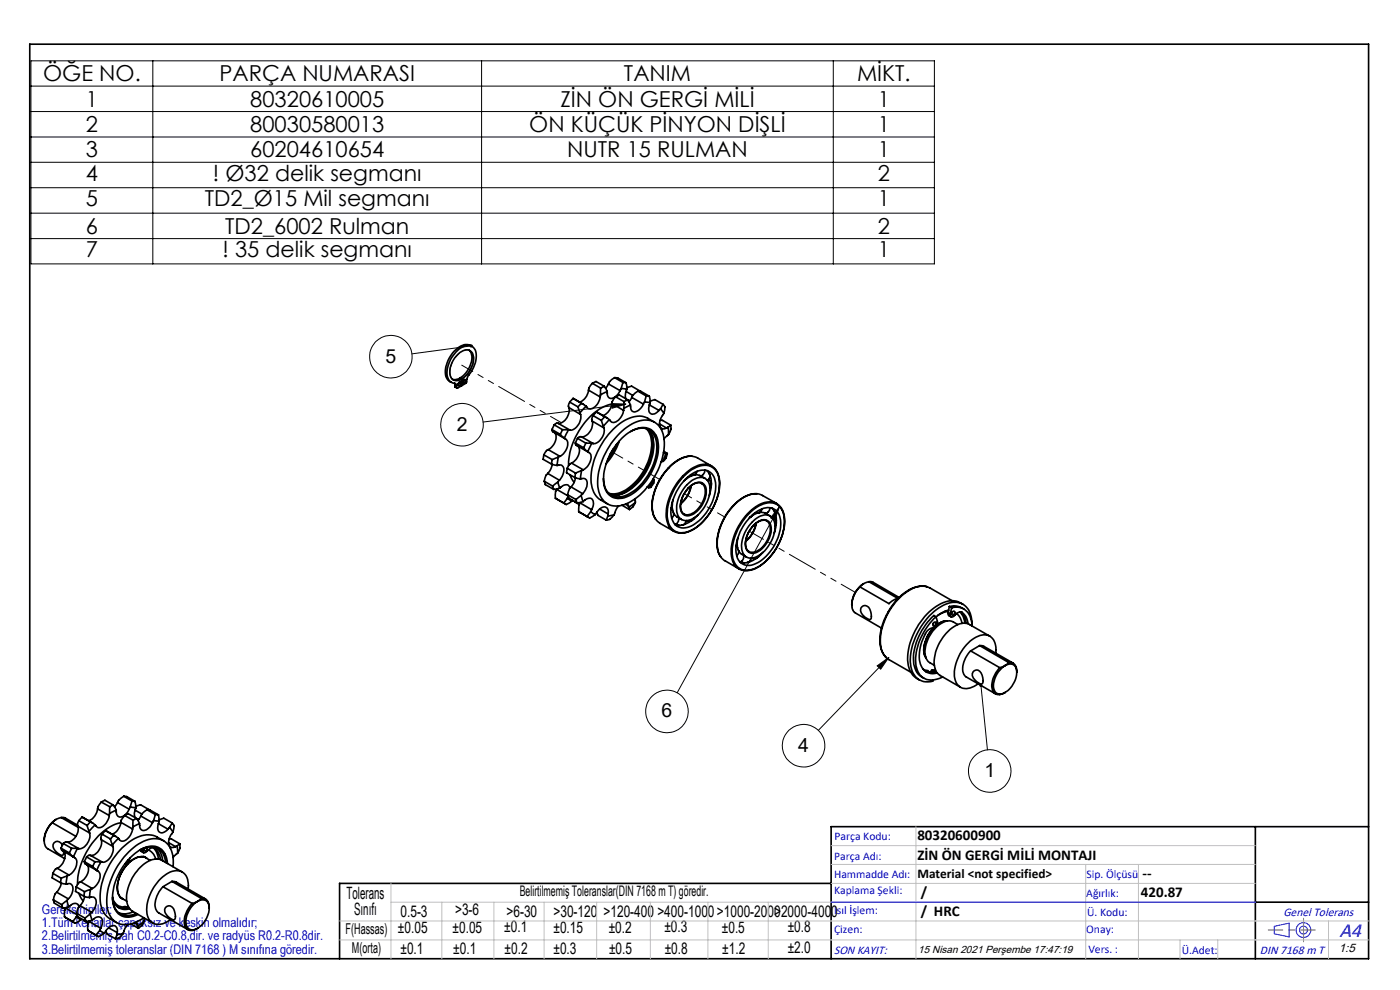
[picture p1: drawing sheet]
<svg xmlns="http://www.w3.org/2000/svg" width="297mm" height="210mm" viewBox="0 0 297 210" stroke-linecap="round" stroke-linejoin="round" font-family="sans-serif">
<g fill="none" stroke="#000" stroke-width=".21">
<path d="M6.6 12.9h191.6v43.1h-191.6zM6.6 18.3h191.6M32.4 12.9v43.1M102.2 12.9v43.1M176.8 12.9v43.1M6.6 23.7h191.6M6.6 29.1h191.6M6.6 34.4h191.6M6.6 39.8h191.6M6.6 45.2h191.6M6.6 50.6h191.6M100 73.4l-12.6 1.7"/>
<path d="M129.8 85.6l3 .1-2.9 .9zM132.8 85.7l-30.3 3.8M165.4 107.4l-21.7 39.6M165.4 107.4l-1 2.9-.9-.5zM188.6 139.4l-15 15.5M186.1 141.2l2.5-1.8-1.8 2.5zM208.1 145.4l1.4 13.7"/>
<circle cx="82.9" cy="75.7" r="4.5"/>
<circle cx="98" cy="90.1" r="4.5"/>
<circle cx="141.5" cy="150.9" r="4.5"/>
<circle cx="170.5" cy="158.2" r="4.5"/>
<circle cx="210" cy="163.5" r="4.5"/>
</g>
<g fill="none" stroke="#00f" stroke-width=".21">
<path d="M176.3 191.4h90M270.3 196.5l3.2-.7v2.9l-3.2-.6z"/>
<circle cx="276.5" cy="197.3" r="1.57"/>
<circle cx="276.5" cy="197.3" r=".83"/>
</g>
<g fill="none" stroke="#000" stroke-width=".35">
<path d="M6.3 9.4h284v194h-284zM99.6 74.3a2.9 2.9 0 0 1 .1 3.3 5.2 5.2 0 0 1-2.1 2.5M100.2 73.5a2.55 2.55 0 0 0-3.5 .6 6.1 6.1 0 0 0-2 6l.3 .5 .7 .5M96.4 81.3l.1 .3M96.5 81.6l.3 .2M96.5 81.6l.1 .4M96.6 82l.3 .3M96.6 82l.3 .2M96.8 81.8l-.1-.4a2.01 2.01 0 0 1-1.9-2.5 6.5 6.5 0 0 1 4-5.6 1.88 1.88 0 0 1 2.2 2.4 9.3 9.3 0 0 1-1.9 4.4l-.2 1.1-.9 .6M96.8 81.8l.1 .4M97.4 81.1l.2-.1a.38 .38 0 0 1 .1 .5 .38 .38 0 0 1-.5 .2zM97.4 81.1l-.2 .4"/>
<path d="M97.6 80.1l.4 .3M97.6 80.1v.2M97.9 81.7l.1 .1M97.9 80.4v1.5l-.9 .4-.1-.1M97.9 80.4l-.4-.2-.9 .3h-.6M98 80.4a5.2 5.2 0 0 0 2.3-5.2 1.47 1.47 0 0 0-2.4-.6 5 5 0 0 0-2.3 5.4 1.49 1.49 0 0 0 2.3 .4M98 80.4v1.4M98.3 80.6l.2-.1a.38 .38 0 0 1 .2 .5 .38 .38 0 0 1-.5 .2l-.1-.2zM98.4 80.6l-.3 .4M115.4 96.5l-.2 .9 1.8 1.1M115.4 96.5l1.8 1M116.3 95.4l-.3 .2-.6 .9"/>
<path d="M116.3 95.4l2.5 1.4M117 98.5l1.2 .2M117.1 91.1l.2 .5 2.6 1.5M117.1 91.1l1.8 1M117.2 97.5l-.2 1M117.2 98.5l-.4 1.1-.6 .8M117.6 90.1l-.5 1M117.6 90.1l1.7 1M117.6 91.7a2.6 2.6 0 0 1-1.3 3.7M118.2 98.7a1.01 1.01 0 0 1 1.2 .2 1.01 1.01 0 0 1 .2 1.1l-.3 1-.6 .9M118.4 97l-.2 1.7M118.4 89.8h-.3l-.5 .3"/>
<path d="M118.4 97l-1.2 .5M118.4 89.8l2.5 1.4M118.8 96.8l-.4 .2M118.9 92.1l.8 .8M119.3 91.1l1.3 .1M119.3 91.1l-.4 1M119.7 92.9a1.59 1.59 0 0 1 .4 2.5l-.6 .9-.7 .5M120.3 99.3l-.1 1 1.8 1M120.3 99.3l1.8 1.1M120.6 91.2l-.9 1.7M120.6 91.2h.3M120.7 86.5a2.8 2.8 0 0 1-2.3 3.3"/>
<path d="M120.7 86.5l2.5 1.4M120.9 85.3l-.3 .8 .1 .4M120.9 85.3l1.7 1M121.2 98.2l-.3 .2-.6 .9M121.2 98.2l2.5 1.5M121.6 84.5l-.7 .8M121.6 84.5l2.2 1.3M121.6 84.5l1.7 1M122.1 94l.2 .5 2.5 1.4M122.1 94l1.7 1M122.5 93l-.4 1M122.5 93l1.8 1"/>
<path d="M122.6 94.6a2.6 2.6 0 0 1-1.4 3.6M122.6 86.3l.4 1.3M123 87.6l.2 .3M123.2 87.9a2.93 2.93 0 0 1-2.1 3.4l-.2-.1M123.3 85.5l1 .7M123.3 85.5l-.7 .8M123.4 99.8l-.3 1.8M123.4 92.7h-.5l-.4 .3M123.4 99.8l-1.3 .6M123.4 92.7l2.4 1.4M123.7 99.7l-.3 .1M123.8 95l.9 .8"/>
<path d="M124.3 94h1.3M124.3 94l-.5 1M124.3 86.2l-1.3 1.4M124.7 95.8l.1 .1a1.2 1.2 0 0 1 .5 1.7 3.1 3.1 0 0 1-1.6 2.1M124.8 82.8a3.1 3.1 0 0 1-1.8 2.5M124.8 82.8l2.5 1.4M125.6 94l-.9 1.8M125.6 94l.2 .1M125.6 89.3a2.8 2.8 0 0 1-2.2 3.4M125.6 89.3l2.5 1.5M125.7 81.3l-.8 1-.1 .5M125.7 81.3l.7-.4 1.8 1"/>
<path d="M125.7 81.3l1.7 1M125.8 88.2l-.3 .8 .1 .3M125.8 88.2l1.8 1M126.5 87.4l-.7 .8M126.5 87.4l2.3 1.2M126.5 87.4l1.8 1M127.3 84.2a2.71 2.71 0 0 1-2.3 2.5l-.7-.5M127.4 83.7l-.1 .5M127.4 82.3v1.4M127.6 89.2l.4 1.2M128 90.4l.1 .4M128.1 90.8a2.93 2.93 0 0 1-2.1 3.3h-.2"/>
<path d="M128.2 81.9l.6 1.1M128.2 81.9l-.8 .4M128.3 88.4l1 .6M128.3 88.4l-.7 .8M128.8 83l-1.4 .7M129.1 81.4l-.6 1M129.1 81.4l2.5 1.5M129.3 89l-1.3 1.4M129.8 85.7a11.6 11.6 0 0 0-7.3 6.3 13.2 13.2 0 0 0-1.9 6.8M129.8 85.6a3.2 3.2 0 0 1-1.9 2.6M129.8 85.6l2.5 1.5M130.1 95.2l-.7 1.2"/>
<path d="M130.4 80.1l-1.1 .9-.2 .4M130.4 80.1l.7 .1 1.7 1M130.4 80.1l1.8 1M130.6 84.2l-.7 1-.1 .4M130.6 84.2l.8-.4 1.7 1M130.6 84.2l1.8 1M130.8 94.2l-.7 1.6-1.2 1.8M131.4 93.6a14.2 14.2 0 0 1-2.8 4.8M131.5 91.9a7.5 7.5 0 0 1 6.5-2.7 4.4 4.4 0 0 1 2.9 4.6 15.2 15.2 0 0 1-8.3 13.2 3.9 3.9 0 0 1-5.7-3.2 14.7 14.7 0 0 1 4.1-11.4zM131.6 82.9a2.14 2.14 0 0 1-2.3 1.5 1.13 1.13 0 0 1-.5-1.2v-.2M131.8 82.4l-.2 .5M131.8 82.4l1.2 .2"/>
<path d="M131.9 92.9a6 6 0 0 1 5.5-2.1 3.8 3.8 0 0 1 2.3 4 12.4 12.4 0 0 1-7.2 10.8 3.3 3.3 0 0 1-4.4-3.4 12.9 12.9 0 0 1 3.8-9.3zM132.2 81.1l-.4 1.3M132.2 81.1l.6 .1M132.3 87.1a2.78 2.78 0 0 1-2.3 2.5l-.7-.6M132.4 86.6l-.1 .5M132.4 85.2v1.4M132.8 83l-.2 1 .2 .6M132.8 81.2l.2 1.4M132.8 83l1.4 .9M133 82.6l-.2 .4M133 82.3l1-.4 1.7 1M133.1 84.8l.6 1.1"/>
<path d="M133.1 84.8l-.7 .4M133.2 84.9l.4 .1M133.7 85.9l-1.3 .7M133.8 91.5a3.4 3.4 0 0 1 4.8 .6 7.6 7.6 0 0 1-.2 6.9 10.3 10.3 0 0 1-6.7 6.4 3.2 3.2 0 0 1-3.6-3.2l-.1-.7M134 84.3l-.6 .9M134 84.3l2.5 1.4M135.3 83l-1 .8-.3 .5M135.3 83h.7l1.8 1.1M135.3 83l1.8 1M135.7 82.9l.1 .1M135.7 82.9v.1M136.5 85.7a2.14 2.14 0 0 1-2.2 1.6 1.34 1.34 0 0 1-.5-1.2l-.1-.2"/>
<path d="M136.7 85.3l-.2 .4M136.7 85.3l1.2 .1M137.1 90.9a5.5 5.5 0 0 1 .9 5.3 11.6 11.6 0 0 1-6.7 8.4l-.9 .2-1.2-.1M137.1 84l-.4 1.3M137.1 84l.7 .1M137.3 91a5.4 5.4 0 0 1 1.2 5.5 11.7 11.7 0 0 1-6.7 8.3l-1 .2-1.4-.2M137.8 85.9a1.4 1.4 0 0 0 .6 2l.7-.2 .7-.6M137.8 84.1l.1 1.3M137.8 85.9l2 1.2M137.9 85.2l1-.4 1.8 1M137.9 85.4l-.1 .5M138.4 92.4a12.4 12.4 0 0 1-5.9 12l-1.4 .6"/>
<path d="M138.9 89.6l-1.5-.8a5.1 5.1 0 0 0-5.3 .6 15.6 15.6 0 0 0-6.7 13 4.6 4.6 0 0 0 2.1 3.7l1.4 .8M139.9 89.9l1.5 .9M140.1 89.1l.4 .1 1.8 1M140.1 86.7l-.3 .4M140.1 86.7l.7 1M140.7 97.9l-.4 .1M140.7 85.8l-.6 .9M140.7 85.8l.4 .5-.3 1.4M140.8 96h.2M140.8 95.7l.7 .4M140.8 95.9l.2 .1M140.8 87.7l-.2 .3a2.85 2.85 0 0 0-.5 2.7l.6 .3 .7-.2"/>
<path d="M141 96l.3 .1M141.3 96.1l-.6 1.8M141.3 96.1l.3 .1-.2 .8-.7 .9M141.7 90.6l-.3 .2M141.7 90.6l.1 1.6M141.8 92.2l-.9 .9M142.3 90.2l-.6 .4M142.3 90.2v.6a1.7 1.7 0 0 1-.5 1.4M146.7 96.8a7.5 7.5 0 0 0-5.9 3.7 10.7 10.7 0 0 0-2.3 8.5l.5 1.1M147.9 100l-.3 .5-.4 .3M149.5 99.7a1.23 1.23 0 0 1-.8 1.3M149.9 99.8l.6 .8 .2 .6 .2 1.7"/>
<path d="M151 98.9l-3-1.8a4.3 4.3 0 0 0-4.8 1 12.2 12.2 0 0 0-4.8 10.2 3.4 3.4 0 0 0 1.6 2.7l3 1.7M151.9 99.8a3.4 3.4 0 0 0-4.8-.6 12.1 12.1 0 0 0-5.7 10.9 3.2 3.2 0 0 0 2.8 3M152 99.8a7.5 7.5 0 0 1-.2 6.8 10.5 10.5 0 0 1-6.7 6.5h-.8M115.5 102.1l.2 .7 1.8 1M115.5 102.1l1.7 1M116.2 100.4l-.3 .4-.4 1.3M116.2 100.4l2.5 1.5M117.2 103.1l.3 .7M117.8 105.7l2.1 1.2M117.8 105.7l1.8 1M118.1 103.8l-.2 .5-.1 1.4M118.1 103.8l2.4 1.4"/>
<path d="M118.1 103.7v.1M118.4 102.2l.3 1.3M118.4 102.2l-1.2 .9M118.7 101.9l-.3 .3M118.7 103.5l.3-.2a1.16 1.16 0 0 1 1.8-.1l.1 .3M118.7 103.5l-1.2 .3M120.4 105.7l1 .6M120.4 105.7l-.8 1M120.4 104.9l.2 .7 1.8 1.1M120.4 104.9l1.8 1.1M120.5 105.3l-.1 .4M120.9 100.7l.9 1.6"/>
<path d="M121.1 103.3l-.3 .3-.4 1.3M121.1 103.3l2.5 1.4M121.4 106.3l-1.3 .7-.5-.3M121.5 106.1l-.1 .2M121.9 106.4l1 .6M122 101.3l1.1 .3M122.1 100.4l-.1 .9M122.1 101.3l-.4 1.1-.6 .9M122.2 106l.2 .7M122.8 108.5l.3 .2M122.8 108.5l2 1.2M123 106.7l-.2 .4v1.4"/>
<path d="M123 106.7l2.5 1.4M123.1 106.6l-.1 .1M123.1 101.6h.1a1.01 1.01 0 0 1 1.1 .2 1.01 1.01 0 0 1 .2 1.1l-.3 1-.6 .8M123.3 105.1l.4 1.3M123.3 105.1l-1.1 .9M123.6 104.7l-.3 .4M123.7 106.4l.2-.2a1.14 1.14 0 0 1 1.6-.4 1.14 1.14 0 0 1 .3 1.6l-.3 .7M123.7 106.4l-1.3 .3M125.3 108.5l1 .6M125.3 108.5l-.8 1.1 .2 .1 .4 .2 1.2-.8M125.5 108.1l-.2 .4M126.6 108.7l.3 .6 1.7 1"/>
<path d="M127.2 108l1.8 1M128.9 109.5l-.3 .8M129 109l-.1 .5M129 109a1.04 1.04 0 0 0-.4-1.3 1.04 1.04 0 0 0-1.4 .2l-.9 1.2M130.3 109.2l-1.4 .3M130.3 109.2a1.73 1.73 0 0 1-1.3 1.1h-.4M131.2 107.3l-.5 .8-.4 1.1M131.9 107.2l1.6 .9M132.7 107l.6 .3M133 106.8l.3 .5M133.3 107.3l.1 .3M133.4 107.6l.1 .5"/>
<path d="M134.8 105.8v.7M134.8 106.5l-1.4 1.1M134.8 106.5l-.5 1-.8 .6M137.4 103.3l.2 .1M137.4 103.3h.1M137.4 103.3l.1 .1M138.6 101.6l.1 .2M138.7 101.8l-1.1 1.6M138.7 101.8v.7l-.3 .4-.3 .5h-.5M142.3 107.9l.4 .3M142.6 106.7v.3M142.6 107.3l-.2 .5"/>
<path d="M142.6 107.3l.1 .9 .2 .7M142.6 107v.3M142.8 106.1l-.2 .9M142.9 108.9l-.1 .6-.3 .5M142.9 108.9l.7 .7 1 .6M143.5 111.2l.6 .2M144 109.8a1.38 1.38 0 0 1-.8 1.5M144.4 106.8a6.3 6.3 0 0 0 2.2-3.7 5.8 5.8 0 0 1-2.2 3.8M145 111.3l-.1 .1M145 101.1a5.9 5.9 0 0 1 5.6-2.2 4 4 0 0 1 2 4.6 11.9 11.9 0 0 1-6.4 9.2 3.1 3.1 0 0 1-4.6-2.7 11.8 11.8 0 0 1 3.4-8.9zM145 111.3l-1.7 .1M145.3 101.8a5 5 0 0 1 4.8-1.9 3.5 3.5 0 0 1 1.7 3.9 10.1 10.1 0 0 1-5.7 8 2.69 2.69 0 0 1-3.8-2.7 10.4 10.4 0 0 1 3-7.3z"/>
<path d="M145.4 101.7l-.1 .1M145.4 101.7h.1M145.5 101.7l-.4 .3M145.6 110.4l-.3 .7-.3 .2M145.7 102.8a3.7 3.7 0 0 1 3.8-1.3 3.5 3.5 0 0 1 .8 4.3 6.8 6.8 0 0 1-4.4 4.6 2.13 2.13 0 0 1-2.4-2.6 7.5 7.5 0 0 1 2.2-5zM145.9 101.2l-.4 .5M146 103.5a2.64 2.64 0 0 1 3.1-1 2.81 2.81 0 0 1 .5 3.3 5.2 5.2 0 0 1-3.7 3.6 1.8 1.8 0 0 1-1.6-2.3 6.7 6.7 0 0 1 1.7-3.6zM146.3 100.9h.4M146.7 110.4l-.2 .2M146.8 110.4l-.5 .1-.6-.1M146.8 110.4h.1M146.8 110.4l-1.8 .9"/>
<path d="M147.1 110.1l-.3 .3M147.4 109.8l-.3 .3M147.4 100.7h.1M148.1 109.2l-1 .9M148.7 101a2.87 2.87 0 0 0-3 .5M148.7 101l.9 .5M148.8 102.5a2.63 2.63 0 0 1 .5 3.4 4.6 4.6 0 0 1-3.7 3.3 1.67 1.67 0 0 1-1.2-2.2 5.2 5.2 0 0 1 3.8-4.6l.7 .2M150.3 101.7l.4 .4 .2 .5M150.6 100.8v.4l-.5 .7M150.9 103l-.4 2.1M150.9 102.9l-.3 .7M152.9 118l.7 .9 3.2 1.8"/>
<path d="M156.1 115.9l.4 .3M156.4 114.7v.3M156.4 115v.2M156.4 115.2l-.2 .6M156.4 115.2a2.47 2.47 0 0 0 1 2.4l1 .6M156.5 114l-.1 1M156.7 116.9l-.1 .5-.3 .5M157.3 119.1l.6 .3M157.8 117.8a1.3 1.3 0 0 1-.8 1.4M158.7 119.3h.1M158.7 109.1a6.3 6.3 0 0 1 5.4-2.4 3.7 3.7 0 0 1 2.3 4.2 11.8 11.8 0 0 1-6.4 9.7 3.2 3.2 0 0 1-4.7-3.1 12.2 12.2 0 0 1 3.4-8.4zM158.7 119.3l-.7 .1-.9-.1"/>
<path d="M159.2 109.7l-.3 .3M159.2 109.7h-.1M159.4 118.4l-.3 .7-.4 .2M159.5 109.4a4.8 4.8 0 0 1 4.4-1.6 3.2 3.2 0 0 1 1.7 3.5 10.1 10.1 0 0 1-5.7 8.4 2.69 2.69 0 0 1-3.8-2.6 10.4 10.4 0 0 1 3.4-7.7zM159.7 109.1l-.5 .6M159.8 111.5a2.64 2.64 0 0 1 3.1-1 3.3 3.3 0 0 1 .1 4.1 4.2 4.2 0 0 1-3.6 2.8 2.05 2.05 0 0 1-1.2-2.7 6.3 6.3 0 0 1 1.6-3.2zM159.9 110.4a3.1 3.1 0 0 1 3.7-.8 3.7 3.7 0 0 1 .5 4.1 6.4 6.4 0 0 1-4.8 4.7 2.01 2.01 0 0 1-2-2.2 7.6 7.6 0 0 1 2.6-5.8zM160.1 108.9h.4M160.4 111a6.4 6.4 0 0 1-2.2 3.8M160.4 111a6 6 0 0 1-2.2 3.8M160.5 104.7a7.3 7.3 0 0 0-5.6 3.2 10.9 10.9 0 0 0-2.6 9.1l.5 1M160.5 118.4l-.2 .1"/>
<path d="M160.5 104.7l1.3 .4 3 1.7M160.5 104.7a6.9 6.9 0 0 0-5.3 3 11.4 11.4 0 0 0-2.9 9.1l.6 1.2M160.6 118.3l-.5 .2-.6-.1M160.6 118.3l-.9 .6-1 .4M160.7 118.2l-.1 .1M160.9 118.1l-.2 .2M161.1 117.7l-.2 .4M161.2 108.6l.1 .1M161.7 107.9l-.3 .6-.4 .3M161.9 117.1l-1 1M162.5 108.9a2.76 2.76 0 0 0-3 .6M162.5 108.9l.9 .6"/>
<path d="M162.6 110.5h.1M162.7 110.5a2.67 2.67 0 0 1 .4 3.4 4.4 4.4 0 0 1-3.7 3.2 1.53 1.53 0 0 1-1.2-1.8 6 6 0 0 1 1.6-3.8M162.7 110.5a2.27 2.27 0 0 0-2.7 .9l-.2 .1M163.3 107.7a1.34 1.34 0 0 1-.8 1.2M163.7 107.8l.7 1M164.1 109.7l.4 .4 .2 .5M164.4 108.8v.4l-.5 .7M164.4 108.8l.3 1.1v1M164.7 111l-.4 2.1M164.7 110.9l-.3 .7M165.7 107.7a3.5 3.5 0 0 0-4.8-.6 12.2 12.2 0 0 0-5.7 10.9 3.2 3.2 0 0 0 2.8 3M165.8 107.8a7.5 7.5 0 0 1-.2 6.7 10.9 10.9 0 0 1-6.3 6.4l-1.3 .2"/>
<path d="M182.4 124.5a4.6 4.6 0 0 0-1.3 5.2l5.9 3.5M182.8 128.8a1.17 1.17 0 0 1 1.3-.2 1.17 1.17 0 0 1 .6 1.1l.2 1.1-.2 .6a2.27 2.27 0 0 1-2.1-2.3zM183.2 123.8l-.8 .7M183.2 123.8a5.4 5.4 0 0 0-2.5 4.5M184.3 123.4l6.2 3.6a3.6 3.6 0 0 0-1.9 1l-6.2-3.5M184.3 123.4l.9 .1 5.5 3.2M184.3 123.4l-1.1 .4M188 139.5l5.2 3.1M196.7 124.5a6.4 6.4 0 0 0-5.9 2.2 12.7 12.7 0 0 0-4 10.5l.4 1.2 .8 1.1M198 133.2a6.8 6.8 0 0 0-1.9 5.6l.3 .7M198 132.1l-.1 .2M198.2 132l.2-.1a.52 .52 0 0 1 .1 .6 .52 .52 0 0 1-.5 .3l-.1-.4z"/>
<path d="M198.6 130.8a1.96 1.96 0 0 1 .2 1.6 1.28 1.28 0 0 1-1.3 .9 3.1 3.1 0 0 0-1.7 2.3 7 7 0 0 0-.2 6 2.79 2.79 0 0 0 3.3 1.2M198.6 130.8a12.7 12.7 0 0 0-4.3 10.4 3.4 3.4 0 0 0 4.9 2.7l.8-.3M198.6 130.8l-.5-.2a12.8 12.8 0 0 0-4.2 10.3 3.7 3.7 0 0 0 2.1 3M200.9 131.7l-.8 .1-1.4 .7M201.1 130l.1 .5 .6 .3M201.1 130l.5 .2M201.2 129.7l-.9 .1-1.4 .8M201.2 129.6l-.7 .1M201.3 129.4l-1.2 .4-1.5 1M201.4 128.6a3.8 3.8 0 0 1 3.1 .6M201.4 128.6l.5 .3M201.4 128.6l-.3 1.4"/>
<path d="M201.9 128.9a3.3 3.3 0 0 1 4.3 3.2v.7M201.9 128.9l-.3 1.3M202 127.4l-4.7-2.7a4.6 4.6 0 0 0-5 .9 13.1 13.1 0 0 0-5.4 11.6l.4 1.4 .7 .9M202 129.8l-.1 .2M202.1 129.7l.2-.1a.42 .42 0 0 1 .1 .6 .42 .42 0 0 1-.5 .2zM202.9 130.1l.8 .9 .4 1.2M203.2 132.5l-1-.6a2.92 2.92 0 0 0-3.3 .9 7.3 7.3 0 0 0-2.5 6.5l.2 .6a2.73 2.73 0 0 0 1.6 1.2M203.7 129.8l.6 1 .4 1.4M203.9 129.8l.7 1.1 .3 1.3M204 129.8l.1 .1M204.1 129.9l.8 .9 .5 1.5M204.1 129.9a1.78 1.78 0 0 0-1.9 .9l-.3 .1-.3-.1v-.6"/>
<path d="M204.3 128.2a4.4 4.4 0 0 0-5.2 .1 14 14 0 0 0-6.5 12.3 4.2 4.2 0 0 0 2.4 3.6M205.9 138.1a5 5 0 0 0-1.4 4.9l.3 .5 6.4 3.7M205.9 138.1l6.2 3.5M206.2 132.5a4.3 4.3 0 0 0-2.8-4.6 6.6 6.6 0 0 0-5.7 2.3 13.8 13.8 0 0 0-4.4 11.3 3.5 3.5 0 0 0 4.6 3v-.3M207.8 136.9l.9 .2 6.2 3.6M207.8 136.9l-1.9 1.2M207.8 136.9l6.2 3.6M210 135l-4.3-2.5a3.7 3.7 0 0 0-4.2 1 9.4 9.4 0 0 0-3.2 7.8l.2 .9 .6 .8 4.6 2.8M211.2 138.6a3.2 3.2 0 0 0-1.8-3.9 5.4 5.4 0 0 0-4.8 2.5 8.6 8.6 0 0 0-2 7 2.39 2.39 0 0 0 3.6 1.6l1.3-.7M195.9 142l1 .3M196.3 142.4l1.1 .2 1.2-.2M196.6 142.2l-.1 .3"/>
<path d="M197.6 142.1l.4 .2M198.2 142.5a.57 .57 0 0 0-.5-.2 .57 .57 0 0 0-.5 .3M198.4 142l-.6 .2M206.4 142.5a1.08 1.08 0 0 1 1.2-.3 1.08 1.08 0 0 1 .8 1l.1 1.6a.41 .41 0 0 1-.6 .3 2.02 2.02 0 0 1-1.5-2.6zM212.1 141.6a5 5 0 0 0-1.5 5 1.66 1.66 0 0 0 2.6 .3M213.2 141.2l-1.1 .4M213.2 141.2a5.1 5.1 0 0 0-2.3 5.1 1.45 1.45 0 0 0 2.3 .6M213.2 141.2a1.54 1.54 0 0 1 1.9-.1 1.54 1.54 0 0 1 .6 1.7 5.6 5.6 0 0 1-2.5 4.1M214 140.5l-.8 .7M214 140.5a1.63 1.63 0 0 1 1.7 2.1M11.1 174.5a5 5 0 0 0-1.5 5l.4 .4 3.7 2.2M11.1 174.5l5 2.9"/>
<path d="M11.9 173.8l-.8 .7M11.9 173.8a5.5 5.5 0 0 0-2.5 4.6M12.9 179.9l.2 .5 2.6 1.4M12.9 179.9l1.8 1M13 173.4l.8 .1 2.6 1.5M13 173.4l-1.1 .4M13 173.4l3.6 2.1M13.2 179.3a1.01 1.01 0 0 0-1.3-.8 1.01 1.01 0 0 0-.5 1.5l.7 .8 1 .7 .4-.3v-.6M13.4 178.9l-.5 1M13.4 178.9l1.8 1M14.3 178.6h-.3l-.6 .3M14.3 178.6l2.4 1.4"/>
<path d="M15.2 179.9l1.2 .1M15.2 179.9l-.5 1M16.4 180l-.8 1.8M16.4 180h.3M16.5 175.3a2.8 2.8 0 0 1-2.2 3.3M16.5 175.3l2.5 1.4M16.7 174.1l-.3 .8 .1 .4M16.7 174.1l1.8 1M17.4 173.3l-.7 .8M17.4 173.3l.1 .1M17.4 173.3l1.8 1M17.5 173.3l2.1 1.3"/>
<path d="M18.5 175.1l.4 1.2M18.9 176.3l.1 .4M19 176.7a3 3 0 0 1-2 3.3h-.3M19.2 174.3l1 .7M19.2 174.3l-.7 .8M20.2 175l-1.3 1.3M20.7 171.6a3.1 3.1 0 0 1-1.9 2.5M20.7 171.6l2.5 1.4M21.5 178.1a2.97 2.97 0 0 1-2.1 3.4h-.2M21.5 170.1l-.7 1-.1 .5M21.5 170.1l.8-.4 1.7 1.1M21.5 178.1l2.5 1.5"/>
<path d="M21.5 170.1l1.8 1M21.7 176.9l-.3 .9 .1 .3M21.7 176.9l1.7 1.1M22.4 176.2l-.7 .7M22.4 176.2h.1M22.4 176.2l1.7 1M22.5 176.2l2.1 1.2M23.2 173a2.78 2.78 0 0 1-2.4 2.6l-.6-.6M23.2 172.6v.4M23.3 171.1l-.1 1.5M23.4 178l.4 1.2M23.8 179.2l.2 .4"/>
<path d="M24 179.6a2.93 2.93 0 0 1-2.1 3.3h-.2M24 170.8l.7 1.1M24 170.8l-.7 .3M24.1 177.2l1 .6M24.1 177.2l-.7 .8M24.7 171.9l-1.5 .7M24.9 170.2l-.6 1M24.9 170.2l2.5 1.5M25.1 177.8l-1.3 1.4M25.6 174.5a11.9 11.9 0 0 0-7.6 6.9 13.3 13.3 0 0 0-1.6 6.2M25.6 174.4a3.1 3.1 0 0 1-1.8 2.5M25.6 174.4l2.5 1.5"/>
<path d="M26.2 168.9l-1 .9-.3 .4M26.2 168.9l.7 .1 1.7 1M26.2 168.9l1.8 1M26.5 173l-.8 1-.1 .4M26.5 173l.7-.4 1.8 1M26.5 173l1.7 1M27.4 171.7a2.14 2.14 0 0 1-2.2 1.5 1.65 1.65 0 0 1-.5-1.3M27.6 171.2l-.2 .5M27.6 171.2l1.2 .2M28 169.9l-.4 1.3M28 169.9l.6 .1M28.1 175.9a2.79 2.79 0 0 1-2.3 2.5l-.7-.6"/>
<path d="M28.2 175.4l-.1 .5M28.2 174v1.4M28.6 170l.2 1.4M28.7 171.9l1.4 .8M28.8 171.4l-.1 .3a1.97 1.97 0 0 0 0 1.8M28.8 171.1l1-.4 1.8 1M29 173.6l.6 1.1M29 173.6l-.8 .4M29 173.8h.5M29.6 174.7l-1.4 .7M29.9 173.1l-.6 .9M29.9 173.1l2.4 1.4"/>
<path d="M30.3 180v.2M31.2 171.8l-1.1 .8-.2 .5M31.2 171.8h.6l1.8 1.1M31.2 179.7a.48 .48 0 0 1-.1 .6 .48 .48 0 0 1-.5 .1l.1-.6-.1 .2M31.2 171.8l1.7 1M31.6 171.7l-.1 .1M31.6 171.7v.1M32.3 174.5a2.14 2.14 0 0 1-2.2 1.6 1.28 1.28 0 0 1-.5-1.2v-.2M32.5 179.8l.8 1.1 .3 1.3M32.6 174.1l-.3 .4M32.6 174.1l1.2 .1M32.7 179.9h.1"/>
<path d="M32.8 179.9l.7 .9 .5 1.5M32.8 179.9a1.8 1.8 0 0 0-1.9 .9l-.5 .1-.1-.7M32.9 172.8l-.3 1.3M32.9 172.8l.7 .1M33.2 179.8a3.8 3.8 0 0 1 1.3 2.8M33.6 174.7a1.34 1.34 0 0 0 .6 2l.7-.2 .7-.6M33.6 172.9l.2 1.3M33.6 174.7l2 1.2M33.8 174.2l-.2 .5M33.8 173.9l.9-.3 1.8 1M34.7 178.4l-1.4-.9a5.1 5.1 0 0 0-5.3 .7 15.2 15.2 0 0 0-6.7 13.6 4.3 4.3 0 0 0 2 3.1l1.4 .8M35.8 178.7l1.5 .9"/>
<path d="M35.9 177.9l.5 .1 1.7 1M35.9 175.5l-.3 .4M35.9 175.5l.8 1M36.5 174.6l-.6 .9M36.5 174.6l.4 .5-.2 1.4M36.7 176.5v.1a2.95 2.95 0 0 0-.7 2.9l.5 .3 .8-.2M37.6 179.4l-.3 .2M37.6 179.4l.1 1.6M38.1 179l-.5 .4M38.1 179l.1 .9-.5 1.1M266.3 175.4v28M290.3 175.4h-114v28"/>
<path d="M11.2 185.3l-.1 .9 1.7 1M11.2 185.3l1.8 1M11.3 190.9l.2 .7 1.8 1M11.3 190.9l1.8 1M12 189.3l-.3 .3-.4 1.3M12 189.3l2.5 1.4M12.1 184.2l-.3 .2-.6 .9M12.1 184.2l2.5 1.4M12.8 187.2l1.2 .3M13 186.3l-.2 .9M13 187.3l-.2 .8-.8 1.2M13.1 191.9l.2 .7"/>
<path d="M13.5 180.6a2.46 2.46 0 0 1-.8 3.3l-.6 .3M13.7 194.5l2 1.2M13.7 194.5l1.8 1M13.9 192.6l-.2 .5v1.4M13.9 192.6l2.4 1.4M14 187.5a1.03 1.03 0 0 1 1.2 .2 1.03 1.03 0 0 1 .3 1.1l-.4 1-.6 .9M14 192.5l-.1 .1M14.2 191l.4 1.3M14.2 191l-1.1 .9M14.3 185.8l-.3 1.7M14.3 185.8l-1.3 .5M14.5 190.7l-.3 .3"/>
<path d="M14.6 192.3l.2-.1a1.08 1.08 0 0 1 1-.5 1.08 1.08 0 0 1 1 .7M14.6 192.3l-1.3 .3M14.6 185.6l-.3 .2M14.7 180.9l.9 .9M15.6 181.8h.1a1.24 1.24 0 0 1 .5 1.7 3.3 3.3 0 0 1-1.6 2.1M16.2 188.1l-.2 1 1.8 1M16.2 188.1l1.7 1.1M16.2 194.5l1 .6M16.2 194.5l-.7 1M16.3 193.7l.2 .7 1.7 1.1M16.3 193.7l1.7 1.1M16.4 194.1l-.2 .4"/>
<path d="M16.8 189.5l.8 1.6M17 192.1l-.2 .3a1.56 1.56 0 0 0-.5 1.3M17 192.1l2.5 1.4M17.1 187l-.3 .2-.6 .9M17.1 187l2.5 1.5M17.2 195.1l-1.2 .7-.5-.3M17.3 194.9l-.1 .2M17.7 195.2l1 .6M17.8 190.1l1.2 .3M17.9 182.8l.2 .4 2.6 1.5M17.9 182.8l1.7 1M17.9 189.2l-.1 .9"/>
<path d="M17.9 190.1l-.3 1.1-.6 .9M18 194.8l.2 .7M18.4 181.8l-.5 1M18.4 181.8l1.7 1M18.4 183.4a2.31 2.31 0 0 1-.5 3.1l-.8 .5M18.6 197.3l2.1 1.3M18.6 197.3l1.8 1.1M18.9 195.5l-.2 .4-.1 1.4M18.9 195.5l2.5 1.4M18.9 195.4v.1M19 190.4a1.01 1.01 0 0 1 1.2 .2 1.01 1.01 0 0 1 .2 1.1l-.3 1-.6 .8M19.1 193.9l.4 1.3"/>
<path d="M19.1 193.9l-1.1 .9M19.2 188.7l-.2 1.7M19.2 181.5h-.4l-.4 .3M19.2 188.7l-1.3 .5M19.2 181.5l2.5 1.4M19.5 193.5l-.4 .4M19.5 195.2l.2-.1a1.08 1.08 0 0 1 1.4-.5 1.08 1.08 0 0 1 .6 1.4l-.3 .9M19.5 195.2l-1.3 .3M19.6 188.5l-.4 .2M19.6 183.8l.9 .8M20.1 182.8h1.3M20.1 182.8l-.5 1"/>
<path d="M20.5 184.6a1.39 1.39 0 0 1 .6 2.1l-.6 1-.9 .8M21.2 197.4l1 .5M21.2 197.4l-.8 1M21.4 196.9l-.2 .5M21.4 182.8l-.9 1.8M21.4 182.8l.3 .1M22.2 197.9l-1.3 .8-.5-.3M22.5 197.5l.2 .6 1.8 1M23 196.8l1.9 1M23.9 190.3a3.4 3.4 0 0 0 2.8 3.9l1.3-.1 .9-.3M23.9 190.5a2.49 2.49 0 0 0 3.3 1.8M23.9 190.8a2.83 2.83 0 0 0 3.6 2"/>
<path d="M24.8 198.3l-.3 .8M24.9 197.8l-.1 .5M24.9 197.8a1.03 1.03 0 0 0-.4-1.3 1.03 1.03 0 0 0-1.4 .3l-.9 1.1M25 192.4l1 .2 1.3-.2M25.4 190.4l.5 .2M25.9 190.6l1 .6M26.1 198l-1.3 .3M26.1 198l-.9 1-.7 .1M26.7 192.3l-.5 .1M27.1 196.1l-.6 .8-.4 1.1M27.2 182.4l-.4 .4M27.6 182a1.23 1.23 0 0 1-1.1 1.2"/>
<path d="M27.8 196l1.6 .9M28.3 193.4a3.7 3.7 0 0 1-3.1 .2M28.5 195.7l.6 .4M28.9 195.6l.2 .5M29.1 196.1l.1 .3M29.2 196.4l.2 .5M29.6 180.3a3.3 3.3 0 0 1 5.3 1.4l.2 1.2M29.8 180.2l.2 .4 .4 .3M30.1 180.1l.2 .1M30.4 181.6l.5 .3M30.6 194.8v.6M30.6 195.4l-1.4 1"/>
<path d="M30.6 195.4a1.61 1.61 0 0 1-.8 1.1l-.4 .4M31.2 182.1a2.94 2.94 0 0 0-3.8 .8 6.9 6.9 0 0 0-2.2 6.9l.5 .7 .5 .3M31.4 180.3a2.69 2.69 0 0 1 1.6 1.9M31.9 182.5l-1-.5a2.98 2.98 0 0 0-3.3 .8 7 7 0 0 0-2.4 6.9l.3 .5 .4 .4M34.6 188.1a5.4 5.4 0 0 0-1.6 4.7l.7 .8 6.2 3.6M34.6 188.1l6.2 3.6M35.1 192.6a1.08 1.08 0 0 1 1.2-.4 1.08 1.08 0 0 1 .7 1l.2 1.2v.4l-.3 .3a2.58 2.58 0 0 1-2-2.2zM35.5 183.2a3.4 3.4 0 0 0-3.9-3.6 10.6 10.6 0 0 0-6.5 6 8.2 8.2 0 0 0-.5 7.6 3.4 3.4 0 0 0 4.7 .8M36.5 187l.9 .1 6.2 3.6M36.5 187l-1.9 1.1M36.5 187l6.2 3.6M36.7 183.9a5.2 5.2 0 0 0-2.4-5.8 6.2 6.2 0 0 0-6 1.7 15.2 15.2 0 0 0-5.5 12.8 3.9 3.9 0 0 0 5.6 3.2l2.1-1.1"/>
<path d="M37.7 181l-1 .9M38.7 185l-4.3-2.5a3.7 3.7 0 0 0-4.2 1 9.5 9.5 0 0 0-3.3 7.9l.4 1.1 .7 .8 4.4 2.5M39.9 188.6a3.1 3.1 0 0 0-1.8-3.9 5.3 5.3 0 0 0-4.8 2.5 8.2 8.2 0 0 0-1.9 7.5 2.54 2.54 0 0 0 3.9 .9l.9-.5M40.8 191.7a5 5 0 0 0-1.5 5 1.61 1.61 0 0 0 2.5 .3l.1-.1M41.9 191.2l-1.1 .5M41.9 191.2a5 5 0 0 0-2.2 5.4 1.51 1.51 0 0 0 2.2 .3M41.9 191.2a1.54 1.54 0 0 1 1.9-.1 1.54 1.54 0 0 1 .6 1.7 5.6 5.6 0 0 1-2.5 4.1M42.7 190.6l-.8 .6M42.7 190.6a1.63 1.63 0 0 1 1.7 2M176.3 187.4h-104.3v16M266.3 191.4h24"/>
</g>
<path d="M279 197.3h-9.9" fill="none" stroke="#f00" stroke-width=".21" stroke-dasharray="15.2 1.3 1.3 1.3" stroke-dashoffset="12.2"/>
<path d="M276.5 197.3v2.5M276.5 197.3v-2.5" fill="none" stroke="#808080" stroke-width=".21" stroke-dasharray="15.2 1.3 1.3 1.3"/>
<g fill="none" stroke="#c0c0c0" stroke-width=".21">
<path d="M176.3 179.4h90M194.3 175.4v28M72 199.4h218.3M72 195.4h218.3M82.9 187.4v16M82.9 191.4h183.4M93.7 191.4v12M104.8 191.4v12M115.4 191.4v12M126.6 191.4v12M138 191.4v12M150.2 191.4v12"/>
<path d="M163 191.4v12M176.3 183.4h90M176.3 187.4h90M230.3 183.4v20M241.5 183.4v20M250.3 199.4v4M258.3 199.4v4M281.8 195.4v8"/>
</g>
<path d="M207.8 145.2a.34 .34 0 0 0 .1 .5 .34 .34 0 0 0 .5-.2 .34 .34 0 0 0-.3-.4v.3v-.3zM186.1 141.2l2.5-1.8-1.8 2.5zM165.4 107.4l-1 2.9-.9-.5zM129.8 85.6l3 .1-2.9 .9zM99.8 73.1a.33 .33 0 0 0 0 .6 .33 .33 0 0 0 .5-.4l-.3 .1 .3-.1-.2-.2z" fill="#000"/>
<path d="M182.4 124.5a5 5 0 0 0-1.4 5l.5 .5" fill="none" stroke="#000" stroke-width=".21" stroke-dasharray="6.3 1.3 1.3 1.3 1.3 1.3"/>
<path d="M97.9 80.4a1.57 1.57 0 0 1-1.9 .1 1.57 1.57 0 0 1-.6-1.8 5.1 5.1 0 0 1 3.5-4.5 1.54 1.54 0 0 1 1.6 2 5.6 5.6 0 0 1-2.5 4.1" fill="none" stroke="#000" stroke-width=".21" stroke-dasharray="6.3 1.3 1.3 1.3 1.3 1.3" stroke-dashoffset=".6"/>
<path d="M98 77.5l21.1 12.2" fill="none" stroke="#000" stroke-width=".21" stroke-dasharray="6.3 1.3 1.3 1.3 1.3 1.3" stroke-dashoffset="3.7"/>
<path d="M129.8 95.8l10.2 5.9" fill="none" stroke="#000" stroke-width=".21" stroke-dasharray="6.3 1.3 1.3 1.3 1.3 1.3" stroke-dashoffset="3.6"/>
<path d="M145.2 104.7l8.6 5" fill="none" stroke="#000" stroke-width=".21" stroke-dasharray="6.3 1.3 1.3 1.3 1.3 1.3" stroke-dashoffset="4.6"/>
<path d="M159 112.7l22.4 13" fill="none" stroke="#000" stroke-width=".21" stroke-dasharray="6.3 1.3 1.3 1.3 1.3 1.3" stroke-dashoffset="2.9"/>
<g font-size="4.7">
<text x="9.1" y="17.2">ÖĞE NO.</text>
<text x="46.6" y="17.2">PARÇA NUMARASI</text>
<text x="132.4" y="17.2">TANIM</text>
<text x="181.8" y="17.2">MİKT.</text>
<text x="18.2" y="22.6">1</text>
<text x="53.1" y="22.6">80320610005</text>
<text x="118.9" y="22.6">ZİN ÖN GERGİ MİLİ</text>
<text x="186.2" y="22.6">1</text>
<text x="18.2" y="28">2</text>
<text x="53.1" y="28">80030580013</text>
<text x="112.3" y="28">ÖN KÜÇÜK PİNYON DİŞLİ</text>
<text x="186.2" y="28">1</text>
<text x="18.2" y="33.4">3</text>
<text x="53.1" y="33.4">60204610654</text>
<text x="120.3" y="33.4">NUTR 15 RULMAN</text>
<text x="186.2" y="33.4">1</text>
<text x="18.2" y="38.4">4</text>
<text x="45.2" y="38.4">! Ø32 delik segmanı</text>
<text x="186.2" y="38.4">2</text>
<text x="18.2" y="43.7">5</text>
<text x="43.5" y="43.7">TD2_Ø15 Mil segmanı</text>
<text x="186.2" y="43.7">1</text>
<text x="18.2" y="49.6">6</text>
<text x="47.8" y="49.6">TD2_6002 Rulman</text>
<text x="186.2" y="49.6">2</text>
<text x="18.2" y="54.5">7</text>
<text x="47.2" y="54.5">! 35 delik segmanı</text>
<text x="186.2" y="54.5">1</text>
</g>
<text font-size="4.4" fill="#00f" x="284.2" y="198.7">A4</text>
<g font-size="4.1">
<text x="81.8" y="76.9">5</text>
<text x="96.9" y="91.3">2</text>
<text x="140.4" y="152.2">6</text>
<text x="169.3" y="159.4">4</text>
<text x="208.8" y="164.8">1</text>
</g>
<g font-size="3.6">
<text x="73.5" y="190.7">Tolerans</text>
<text x="75.1" y="194.1">Sınıfı</text>
</g>
<g font-size="3.4">
<text x="84.4" y="198">±0.05</text>
<text x="85" y="194.4">0.5-3</text>
<text x="96" y="197.8">±0.05</text>
<text x="96.5" y="194.2">&gt;3-6</text>
<text x="107" y="197.8">±0.1</text>
<text x="107.5" y="194.5">&gt;6-30</text>
<text x="117.4" y="194.5">&gt;30-120</text>
<text x="117.4" y="197.9">±0.15</text>
<text x="128" y="194.5">&gt;120-400</text>
<text x="129.1" y="197.8">±0.2</text>
<text x="139.5" y="194.5">&gt;400-1000&gt;1000-2000&gt;2000-4000</text>
<text x="140.9" y="197.8">±0.3</text>
<text x="153.1" y="197.8">±0.5</text>
<text x="167.1" y="197.7">±0.8</text>
<text x="85" y="202.3">±0.1</text>
<text x="96.2" y="202.3">±0.1</text>
<text x="107" y="202.3">±0.2</text>
<text x="117.4" y="202.4">±0.3</text>
<text x="129.2" y="202.3">±0.5</text>
<text x="141" y="202.3">±0.8</text>
<text x="153.2" y="202.3">±1.2</text>
<text x="167.1" y="202.2">±2.0</text>
</g>
<g font-size="3.2">
<text x="194.6" y="178.2">80320600900</text>
<text x="194.6" y="182.4">ZİN ÖN GERGİ MİLİ MONTAJI</text>
<text x="195.3" y="190.2">/</text>
<text x="242" y="190.2">420.87</text>
<text x="242.4" y="186.2">--</text>
<text x="195.3" y="194.3">/ HRC</text>
<text x="73.3" y="198.1">F(Hassas)</text>
<text x="74.7" y="202.2">M(orta)</text>
</g>
<text font-size="3.1" x="110.3" y="190.1">Belirtilmemiş Toleranslar(DIN 7168 m T) göredir.</text>
<text font-size="2.8" x="194.6" y="186.2">Material &lt;not specified&gt;</text>
<g font-size="2.8" fill="#0000e8">
<text x="8.9" y="193.8">Gereksinimler:</text>
<text x="8.9" y="196.6">1.Tüm kenarlar çapaksız ve keskin olmalıdır;</text>
<text x="8.9" y="199.5">2.Belirtilmemiş pah C0.2-C0.8,dir. ve radyüs R0.2-R0.8dir.</text>
<text x="8.9" y="202.3">3.Belirtilmemiş toleranslar (DIN 7168 ) M sınıfına göredir.</text>
</g>
<g font-size="2.6" fill="#00f">
<text x="272.3" y="194.3">Genel Tolerans</text>
<text x="176.9" y="202.3">SON KAYIT:</text>
<text x="267.3" y="202.4">DIN 7168 m T</text>
</g>
<text font-size="2.6" x="284" y="202">1:5</text>
<g font-size="2.5" fill="#00f">
<text x="177" y="178.2">Parça Kodu:</text>
<text x="177" y="182.4">Parça Adı:</text>
<text x="176.9" y="186.2">Hammadde Adı:</text>
<text x="177" y="189.7">Kaplama Şekli:</text>
<text x="230.5" y="190.2">Ağırlık:</text>
<text x="230.5" y="186.2">Sip. Ölçüsü</text>
<text x="176.9" y="193.9">Isıl İşlem:</text>
<text x="177" y="197.8">Çizen:</text>
<text x="230.4" y="197.8">Onay:</text>
<text x="230.6" y="194.3">Ü. Kodu:</text>
<text x="230.9" y="202.1">Vers. :</text>
<text x="250.7" y="202.4">Ü.Adet:</text>
</g>
<text font-size="2.2" x="194.8" y="202.1">15 Nisan 2021 Perşembe 17:47:19</text>
</svg>
